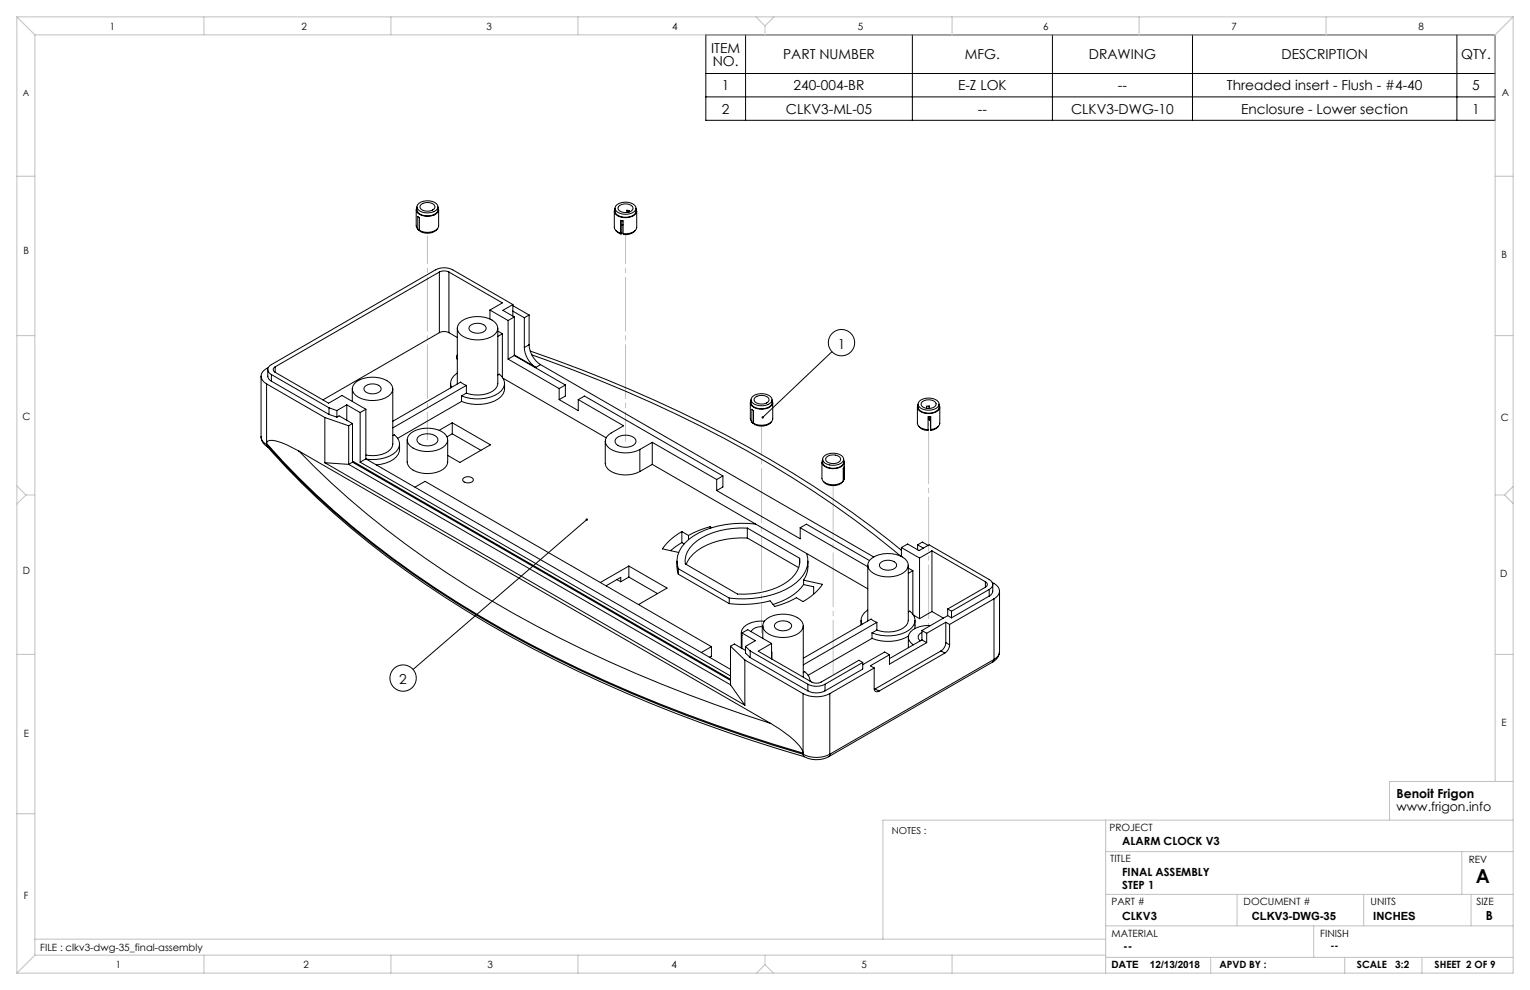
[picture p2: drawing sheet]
<svg xmlns="http://www.w3.org/2000/svg" width="432mm" height="279mm" viewBox="0 0 432 279" stroke-linecap="round" stroke-linejoin="round" font-family="sans-serif">
<g fill="none" stroke="#000" stroke-width=".28">
<path d="M199.2 9.8h222.8v24.2h-222.8zM210.4 9.8v24.2M257.5 9.8v24.2M297 9.8v24.2M336.5 9.8v24.2M411.2 9.8v24.2M199.2 27.3h222.8M199.2 20.7h222.8M117.5 59.2v4.6l.4 .9M117.7 58.4a2.13 2.13 0 0 0 2.3 2.5 2.96 2.96 0 0 0 3.6-1.7v-.8M117.7 58.6a1.29 1.29 0 0 0 .7 1.9 4.5 4.5 0 0 0 5.2-.7l.2-.5-.2-.7M118.2 57.4a4 4 0 0 1 5.3 .6 1.44 1.44 0 0 1-1.1 1.7 4 4 0 0 1-4.7-.9v-.5z"/>
<path d="M118.8 57.7a2.81 2.81 0 0 1 3.9 .5 2.1 2.1 0 0 1-2.9 1.3 1.24 1.24 0 0 1-1.2-1.4zM122.1 59.2v.1M123.8 59.2v4.6a2.54 2.54 0 0 1-2.9 1.8l-1-.1-1.5-.5M173.4 59.6v4.5a2.02 2.02 0 0 0 1.7 1.7M173.6 58.8a2.14 2.14 0 0 0 2.4 2.5 2.94 2.94 0 0 0 3.5-1.7v-.8M173.6 59a1.3 1.3 0 0 0 .7 1.9 4.5 4.5 0 0 0 5.2-.7l.2-.5-.2-.7M174.1 57.8a4 4 0 0 1 5.3 .6 1.42 1.42 0 0 1-1 1.7 4 4 0 0 1-4.8-.9l.1-1zM174.9 58a3 3 0 0 1 3.6 .3l.2 .5a2.46 2.46 0 0 1-3.8 .8l-.5-.8zM177.2 59.4v.5M177.6 59.8v-.3l-.7-.2v.7M179.7 59.6v4.5a2.54 2.54 0 0 1-2.9 1.9l-.9-.1M117.8 64.6l.4 .4"/>
<path d="M117.9 64.7v-3.6l.5 .3v3.6M117.9 64.7l.3 .3M118.4 64.9l-.2 .1M123.4 64.6a3.7 3.7 0 0 1-5 .4M124 76.8a2.98 2.98 0 0 1 2.7 0M124 76.8l-46.3 26.7M124 76.8v17.1M126.7 76.8l15.1 8.7-3.5 2M126.7 76.8v17.1M173.7 65l.9 .7 .7 .3M175.1 65.8v-3.6l.8 .1v3.6M175.1 65.8l.2 .2"/>
<path d="M175.5 62.3v3.4l-.2 .3M175.9 63.4l-.4 .1M179.3 65l-.3 .4a3.4 3.4 0 0 1-3 .8l-.1-.3M124 93.9a2.98 2.98 0 0 1 2.7 0M124 93.9l-32.9 19M126.7 93.9l2.4 1.4M129.1 92.6v15.8M129.7 91.1a8.2 8.2 0 0 1 9.9-.3 2.28 2.28 0 0 1-.4 3.9 8.5 8.5 0 0 1-9.2-.3 2.19 2.19 0 0 1-.3-3.3zM132.5 92.1a3.1 3.1 0 0 1 4.7 .4 2.31 2.31 0 0 1-3.1 1.5 1.49 1.49 0 0 1-1.6-1.9zM138.3 87.5l5.1 3M138.3 87.5v2.5M140.5 92.6v15.6a3.5 3.5 0 0 1-3.1 2.9 9.4 9.4 0 0 1-5.8-.2"/>
<path d="M140.5 93.5l1.3 .7M141.8 94.2v12.3M141.8 94.2l-1.3 .7M143.4 90.5v10.9M144.7 86l-16.9-9.8a5.4 5.4 0 0 0-4.9 0l-46.3 26.7a1.48 1.48 0 0 0-1 1.4 1.48 1.48 0 0 0 1 1.4M144.7 86l-2.8 1.6 3.2 1.9M144.7 87.8l3.3 1.9M144.7 86.3l4.6 2.6M144.7 86v3.2M145.1 89.5l-1.7 1M145.1 89.5v10.8M148 98.1a7.1 7.1 0 0 0 3.2 5.6"/>
<path d="M148 89.7v8.4M149.3 97.3a7.1 7.1 0 0 0 3.3 5.6M149.3 88.9l-1.3 .8M149.3 97.3l-1.3 .8M149.3 88.9v8.4M149.7 99.1a356 356 0 0 1 90.8 45.6l5.4 3.9 8.5 6.7M234.8 99.3l-19.6 18.5M73.7 106.2v17.1M75.2 108.3v17.2M75.2 108.3l16.5 9.5M75.6 104.3v1.9a1.71 1.71 0 0 0 1 1.4M75.7 103.7a2.54 2.54 0 0 0-1.6 3.6l1.1 1"/>
<path d="M76.6 105.7l16.3 9.4M76.6 107.6l16.3 9.4M76.6 105.7v1.9M77.7 103.5a.82 .82 0 0 0-.6 .8 .82 .82 0 0 0 .6 .8M77.7 105.1l15 8.7 3.8-2.2 6.8 3.9M77.7 103.5v1.6M91.7 117.8v12.8M91.7 117.8l6.7 2.4M92.9 115.1l2.2 .8M92.9 117l2.2 .7M92.9 115.1v1.9M95.1 117.7l.6-.3 3.8 2.1"/>
<path d="M95.1 115.9v1.8M97.9 114.3v4.3M97.9 114.3l3.7 2.1M97.9 114.3l-2.8 1.6M99.4 109.7v3.6M99.5 119.5l-1.1 .7M99.5 119.5v10.9M100 108.2a8.2 8.2 0 0 1 9.9-.2 2.28 2.28 0 0 1-.3 3.8 8.5 8.5 0 0 1-9.3-.3 2.19 2.19 0 0 1-.3-3.3zM101.6 116.4v14M102.9 109.2a3.1 3.1 0 0 1 4.7 .4 2.31 2.31 0 0 1-3.2 1.5 1.49 1.49 0 0 1-1.5-1.9zM103.3 115.5l-1.7 .9M103.3 115.5v14"/>
<path d="M110.9 109.7v15.6a3.5 3.5 0 0 1-3.2 2.9 9.6 9.6 0 0 1-4.4 .2M127.2 108.2v1.3M127.6 119.3l10.8 6.2-8.6 5-3.5-2M127.6 119.3l-3.7 2.1M127.6 119.3v3.1M129.1 100.2l-.3 .4 .3 .8M129.1 105.3a3.3 3.3 0 0 0-1.7 4M130.3 113.3l-18.1 10.4M130.3 111.7v1.6M131.6 108.8l-1.6-1-19.1 11.1M131.6 108.8l-20.7 12M131.6 108.8v2.1"/>
<path d="M131.6 110.9l-1.3 .8M140.5 105.8l.4-.2a3.1 3.1 0 0 1-.3 5.4 11.8 11.8 0 0 1-10.3 .7M142 106.8l29.1 16.8M142.4 108.2a4.2 4.2 0 0 1-2.8 4.9 12.2 12.2 0 0 1-9.3 .2M143.4 101.4l14.4 8.3M145.1 100.2l6.1 3.5M145.1 100.3l14.5 8.4M145.1 100.3l-1.7 1.1M150.1 100.2a348.4 348.4 0 0 1 91.3 46.6l12.8 10.1M152.6 102.9l-1.4 .8M152.6 102.9l94 54.3M157.8 109.7v3.1"/>
<path d="M159.6 108.7v3.1l-1.8 1M159.6 108.7l-1.8 1M163.2 112.8l12.8 7.4-3.5 2a2.42 2.42 0 0 0-1.6 2.1 2.42 2.42 0 0 0 1.2 2.3 8.8 8.8 0 0 0 8.5 .3M163.2 112.8v3.1l-5.4-3.1M163.2 112.8l1.7-1 39.1 22.5M211.8 113.7v4.5l.4 .9M212 112.8a2.13 2.13 0 0 0 2.3 2.5 2.96 2.96 0 0 0 3.6-1.6v-.9M212 113a1.29 1.29 0 0 0 .7 2 4.5 4.5 0 0 0 5.2-.7l.2-.5-.2-.8M212.1 119.1l.4 .4M212.2 119.1v-3.6l.5 .4v3.6M212.2 119.1l.3 .4M212.5 111.8a4 4 0 0 1 5.3 .6 1.44 1.44 0 0 1-1.1 1.8 4 4 0 0 1-4.7-1v-.5z"/>
<path d="M212.7 119.4l-.2 .1M213.1 112.1a2.81 2.81 0 0 1 3.9 .6 2.1 2.1 0 0 1-2.9 1.2 1.24 1.24 0 0 1-1.3-1.4zM216.4 113.7h.1M217.7 119.1a3.7 3.7 0 0 1-5 .4M218.1 113.7v4.5a2.54 2.54 0 0 1-2.9 1.8h-1l-1.5-.5M258.9 114.9v4.5a2.59 2.59 0 0 0 3 1.9M259.1 114.1a1.97 1.97 0 0 0 1.9 2.4 3.6 3.6 0 0 0 4-1.2v-1.2M259.1 114.3a1.4 1.4 0 0 0 1.1 2.1 4.2 4.2 0 0 0 5-1.1l-.2-1M259.5 113.2a4.1 4.1 0 0 1 5.4 .3 1.45 1.45 0 0 1-1.4 2.1 4 4 0 0 1-4.2-.9l-.1-1zM260.3 113.3a2.75 2.75 0 0 1 3.9 .7 2.22 2.22 0 0 1-3.1 1.2 1.16 1.16 0 0 1-1.1-1.5zM261.5 115.2v-.6h.7l.1 .7M262.2 114.6v.7"/>
<path d="M262.2 117.6l.1 1.1M262.3 118.7h.3M262.3 117.7v1M262.6 117.6l.1 3.9M265.2 114.9v4.5a2.28 2.28 0 0 1-2.5 1.8M73.7 123.3a2.67 2.67 0 0 0 1.5 2.2M73.7 123.3a3.3 3.3 0 0 0 1.9 2.9M75.2 125.5l.1 .3a237 237 0 0 0 56.2 46.5 391.7 391.7 0 0 0 95.5 41.3M75.2 125.5a253 253 0 0 0 67 52.6 401.6 401.6 0 0 0 84.4 34.8M84.4 127.3a263.6 263.6 0 0 0 66.9 49.3 395.3 395.3 0 0 0 66.2 27.6M84.4 127.3a16.6 16.6 0 0 0-8.4-3l-.5 .2-.3 .6a253 253 0 0 0 67 52.7 401.6 401.6 0 0 0 84.4 34.8v-.3a7.1 7.1 0 0 0-2.3-3.3l-4.1-3.1-2.7-1.7M84.4 127.3l133.1 76.9"/>
<path d="M91.7 130.6l118.5 68.4M91.7 130.6l6.7 .5M98.4 131.1l107.8 62.2M98.4 120.2v10.9M99.5 130.1l106.7 61.6M99.5 130.4l-1.1 .7M99.5 130.4l106.7 61.6M101.6 130.4l104.6 60.4M103.3 129.5l-1.7 .9M103.3 129.5l102.9 59.4M110.9 122.9l.4-.2a3.1 3.1 0 0 1-.3 5.4 11.3 11.3 0 0 1-7.6 1.5M112.8 125.3a4.2 4.2 0 0 1-2.8 4.9l-1.2 .5-2.6 .5"/>
<path d="M114.9 124.1v6.3a3.9 3.9 0 0 0 3.7 3 7.1 7.1 0 0 0 7.6-2.2l.1-.8v-6.3M115.5 122.6a8.2 8.2 0 0 1 9.9-.3 2.28 2.28 0 0 1-.3 3.9 8.5 8.5 0 0 1-9.3-.3 2.19 2.19 0 0 1-.3-3.3zM117.1 137.5l2.9-1.7 80.8 46.7M118.3 123.1a4 4 0 0 1 5.2 .7 1.46 1.46 0 0 1-1.1 1.7 4 4 0 0 1-4.7-1v-.5zM127.6 122.4l8.1 4.7M127.6 122.4l-1.4 .9M130.7 135.1a1.9 1.9 0 0 1 2.9 .3 1.76 1.76 0 0 1-3 0zM170.8 124.5v6.2a3.5 3.5 0 0 0 3.1 3 9 9 0 0 0 6.7-.6M174.2 123.5a4 4 0 0 1 5.2 .7 1.46 1.46 0 0 1-1.1 1.7 4 4 0 0 1-4.7-1v-.5zM180.6 126.9v6.2M184.1 131.1l60.8 35.1M184.1 131.1l-3.5 2"/>
<path d="M184.1 124.8l18.2 10.5M184.1 124.8v6.3M184.1 124.8l-3.5 2.1M202.3 138.4l23.5 13.7v-3.2M202.3 135.3v3.1M204 134.3v3.1l-1.7 1M204 134.3l-1.7 1M232 130.4v4.6a2.61 2.61 0 0 0 3 1.8 3.9 3.9 0 0 0 3-1v-3.6l.2-.4v3.6M232.2 129.6a1.99 1.99 0 0 0 2 2.5 3.5 3.5 0 0 0 3.9-1.3v-1.2M232.2 129.8a1.43 1.43 0 0 0 1.1 2.1 4.1 4.1 0 0 0 4.9-1.1l-.1-1M232.3 135.9a3.8 3.8 0 0 0 5.6 0M232.5 128.8a4.1 4.1 0 0 1 5.4 .2 1.42 1.42 0 0 1-1.3 2.1 4.1 4.1 0 0 1-4.2-.8l-.2-.5z"/>
<path d="M233.3 129a2.85 2.85 0 0 1 3.9 .4 1.95 1.95 0 0 1-2.8 1.4 1.19 1.19 0 0 1-1.1-.5 1.19 1.19 0 0 1 0-1.3zM238.2 135.4l-.2 .2M238.3 130.4l-.1 5M259.3 120.3l.3 .4a3.2 3.2 0 0 0 2.3 .8v-.2M262.7 121.2v-3.6l-.8 .1v3.6M262.7 121.2v.3M264.9 120.3a2.97 2.97 0 0 1-2.2 1.2M165.6 146.6l-49 42.3M177.5 159.8l10.8 6.2-8.1 4.6M177.5 159.8l-8.1 4.6M177.5 159.8v3.1M191.1 158.4v2.2l.3 1.5"/>
<path d="M192.4 150a16.2 16.2 0 0 0-5.5 4.9l4.6 1M192.4 153.1l-3.2 2.3M192.4 150l1.9 1.1M192.4 150v3.1M192.4 153.1l.7 .4M194.3 151.1v1.2M200.4 148.6a25.6 25.6 0 0 0-6.1 2.5M200.4 148.6l.3 .4M200.4 148.6v.5M210.9 149a21.7 21.7 0 0 0-15.3 4.6 6.6 6.6 0 0 0-2.2 5.5l14.8 8.6a21.7 21.7 0 0 0 15.3-4.6 6.6 6.6 0 0 0 2.2-5.5M210.9 151.8a21.7 21.7 0 0 0-15.3 4.6l-.9 1-1 1.9M210.9 149l14.8 8.6"/>
<path d="M210.9 149v2.8M210.9 151.8l14.5 8.4M213.3 147.9a26.2 26.2 0 0 0-18.9 4.3 7.5 7.5 0 0 0-3 8.3M225.7 157.6v1.5M225.8 148.9l19.1 11.1M225.8 148.9l1.8-1 17.8 10.3M227.6 156.2a7.2 7.2 0 0 1-2.9 8.3 26.2 26.2 0 0 1-18.9 4.3M228 158.4l-.2 3.1-1 2.2M244.9 159.5v15.8M245.5 158a8.2 8.2 0 0 1 9.9-.3 2.28 2.28 0 0 1-.3 3.9 8.5 8.5 0 0 1-9.3-.3 2.19 2.19 0 0 1-.3-3.3zM248.3 159a3.1 3.1 0 0 1 4.8 .3 2.31 2.31 0 0 1-3.2 1.6 1.49 1.49 0 0 1-1.6-1.9zM254.4 154.5l1.7-1 3.3 1.9 2.8-1.6 17 9.8a1.48 1.48 0 0 1 1 1.4 1.48 1.48 0 0 1-1 1.4"/>
<path d="M254.4 154.5l5.1 3M254.4 154.5v2.5M256.3 159.5v15.6a3.5 3.5 0 0 1-3.1 2.9 9.4 9.4 0 0 1-5.7-.2M259 153.8v1.4M259 153.8l1.6 .9M259 153.8l1.3-.8 1.6 .9M259.5 157.5v17.1M263 155.5l15.1 8.7M263 155.5l-3.5 2M263 155.5v17.1M174.1 163.6l1.1 .6M175.2 164.2v-1.3l-4.1 2.5"/>
<path d="M177.5 162.9l8.1 4.6M177.5 162.9l-2.3 1.3M191.4 162.1l14.4 8.3M191.4 160.5l14.4 8.3M191.4 160.5v1.6M205.8 168.8v1.6M209.2 178.6v4.3M209.4 178.6l3.8 2.2-2.8 1.6M209.4 178.6l1.6-.9 6.8 3.9M209.4 178.6v4.4M215.3 176.9a3.2 3.2 0 0 0-3.3 1.4M215.3 176.6v3.6"/>
<path d="M215.7 175.3a6.8 6.8 0 0 0-6.3 2.4l-.2 .7 .2 1M215.9 175.1a8.2 8.2 0 0 1 9.9-.3 2.28 2.28 0 0 1-.4 3.9 8.5 8.5 0 0 1-9.2-.3 2.19 2.19 0 0 1-.3-3.3zM218.7 176.1a3.1 3.1 0 0 1 4.7 .3 2.31 2.31 0 0 1-3.1 1.6 1.49 1.49 0 0 1-1.6-1.9zM226.7 176.6v14.5M226.8 163.7l5.3 1.2a16.2 16.2 0 0 1-5.5 4.9l-1.8-1.1a25.6 25.6 0 0 1-6.2 2.5l-1.3-1.6a31 31 0 0 1-11.5 .8M226.8 165a15.9 15.9 0 0 1-8.6 5.6M226.8 163.7v1.3M226.8 165l2.8 .6v1.9h.2M243 175.1v1.3M244.9 172.2a3.3 3.3 0 0 0-1.6 4M246.1 178.6v1.6M247.5 175.6l-1.6-.9-19.2 11.1"/>
<path d="M247.5 177.8l-1.4 .8M247.5 175.6l-20.8 12M247.5 175.6v2.2M256.3 172.7l.5-.2a3.1 3.1 0 0 1-.3 5.4 11.8 11.8 0 0 1-10.4 .7M256.3 160.3l1.3 .8M256.4 179.8v3M256.4 179.5a11.9 11.9 0 0 1-10.3 .7M257.6 161.1v12.2M257.6 161.1l-1.3 .7M257.8 173.6l1.7 1M258.2 175.1l-.1 2.3M260.2 178.5a1.29 1.29 0 0 0-1.1 1 1.29 1.29 0 0 0 .6 1.4"/>
<path d="M260.2 177.9l1.3 .8M260.2 177.9v2.7M261.5 178.7v2.7M262.6 176.5a6.7 6.7 0 0 0-6 2.5 2.34 2.34 0 0 0 1.2 3M263 172.6l-3.5 2M263 172.6l3.2 1.8M266.9 175.6l-5.4 3.1M266.9 175.6v5.8M266.9 175.6l1.1 .6M267.5 173.7l1 .7M267.5 173.7l-7.3 4.2M267.5 171.9l1 .6"/>
<path d="M267.5 171.9v1.8M268 176.2v5.8M268.5 172.5v1.9M278.1 164.2a.82 .82 0 0 1 .6 .8 .82 .82 0 0 1-.6 .7M278.1 165.7l-10.6 6.2M278.1 164.2v1.5M279.2 168.2l-10.7 6.2M279.2 166.4l-10.7 6.1M279.2 166.4v1.8M280 164.4a2.54 2.54 0 0 1 1.7 3.6l-1.2 1M280.2 165v1.8a1.72 1.72 0 0 1-1 1.4M280.5 169v17.1"/>
<path d="M280.5 169l-12.5 7.2M282.1 166.8v17.1M200.8 182.5v2.7l-.6 .3M200.8 182.5l-2.9 1.7M206.2 182.4l4 3.9M206.2 182.4l1-.6 3.2 1.8M206.2 193.3l4 5.7M206.2 182.4v10.9M210.2 186.3l16.4 9.5M210.2 186.3v12.7M210.4 182.4v1.9l1.3 1.3M210.4 182.4l1.3 1.3"/>
<path d="M211.7 183.7v1.9M211.7 185.6l16.3 9.4M211.7 183.7l16.3 9.4M217.8 181.6l-3.8 2.2 15.1 8.7a2.98 2.98 0 0 0 2.7 0l10.6-6.2 1.1 .7M217.8 181.6v4.4M217.8 184.1v1.9M226.6 195.8a8.3 8.3 0 0 0 7.6 0M226.6 195.8v17.1M226.7 189.8l.4-.2a3.3 3.3 0 0 1 1.5 2.6M228 195a5.4 5.4 0 0 0 4.8 0M228 193.1a5.4 5.4 0 0 0 4.8 0M228 193.1v1.9"/>
<path d="M228.6 192.2h.1M232.8 193.1v1.9M234.2 195.8v17.1M243.5 187v1.8l-10.7 6.2M243.5 187l-10.7 6.1M246.1 180.2l-18 10.4M246.7 188.5v5.8a.82 .82 0 0 0 .4 .8 .82 .82 0 0 0 1 0M246.7 188.5l-12.5 7.3M247 194.4l-.3 .1M247 194.4l1.1 .7M251 184.8l-1.3-.8-6.2 3.6M251 184.8l-5.4 3.1 1.1 .6"/>
<path d="M260.2 180.6l1.3 .8M260.2 180.6l-9.2 5.3M261.5 181.4l-10.5 6v-2.6M265.6 183.7l-18.6 10.7M265.6 183.7l1.1 .6M266.7 184.3l-18.6 10.8M266.9 181.4a2.98 2.98 0 0 1-1.3 2.3M266.9 181.4l1.1 .6M268 182a2.98 2.98 0 0 1-1.3 2.3M280.2 186.8l-46.3 26.8M280.5 186.1l-.3 .7M280.5 186.1l-46.3 26.8"/>
<path d="M282.1 183.9a3.2 3.2 0 0 1-1.9 2.9M282.1 183.9a2.67 2.67 0 0 1-1.6 2.2M226.6 212.9l.1 .3a6.6 6.6 0 0 0 7.2 .4M234.2 212.9a8.3 8.3 0 0 1-7.6 0M234.2 212.9l-.3 .7"/>
<circle cx="237.5" cy="96.7" r="3.7"/>
<circle cx="113.8" cy="191.4" r="3.7"/>
</g>
<path d="M120.6 124.1v-57.5" fill="none" stroke="#c0c0c0" stroke-width=".28" stroke-dasharray="15.2 1.3 1.3 1.3" stroke-dashoffset="7.4"/>
<path d="M176.5 124.5v-58.3M214.9 178.6v-58.3" fill="none" stroke="#c0c0c0" stroke-width=".28" stroke-dasharray="15.2 1.3 1.3 1.3" stroke-dashoffset="7"/>
<path d="M235.1 137.1v53.1" fill="none" stroke="#c0c0c0" stroke-width=".28" stroke-dasharray="15.2 1.3 1.3 1.3" stroke-dashoffset=".1"/>
<path d="M262.1 119.4v57.1" fill="none" stroke="#c0c0c0" stroke-width=".28" stroke-dasharray="15.2 1.3 1.3 1.3" stroke-dashoffset="-1.9"/>
<g fill="none" stroke="#c0c0c0" stroke-width=".28">
<path d="M4.8 4.8l5 5M4.8 4.8h422.2M4.8 4.8v269.8M9.8 9.8h412.2M9.8 9.8v259.8M57.5 4.8v5M110.3 4.8v5M163.1 4.8v5M213.4 4.8l2.5 2.5M215.9 7.3v2.5M218.4 4.8l-2.5 2.5M268.7 4.8v5"/>
<path d="M321.5 4.8v5M374.3 4.8v5M422 9.8v210.7M427 4.8l-5 5M427 4.8v269.8h-422.2M4.8 49.7h5M422 49.7h5M4.8 94.7h5M422 94.7h5M4.8 137.1l2.5 2.6M7.3 139.7l-2.5 2.6M7.3 139.7h2.5"/>
<path d="M422 139.7h2.6M424.6 139.7l2.4 2.4M427 137.3l-2.4 2.4M4.8 184.7h5M422 184.7h5M4.8 229.7h5M312 231.5v43.1M427 231.5h-177.8v33.6M427 220.5h-34.8v11M312 240.3h115M312 252.4h115M349.1 252.4v8.9"/>
<path d="M384.9 252.4v8.9M412.6 240.3v12.1M415.2 252.4v8.9M9.8 265.1h302.2M9.8 269.6l-5 5M9.8 269.6h302.2M57.5 269.6v5M110.3 269.6v5M163.1 269.6v5M215.9 272.2l-2.4 2.4M215.9 272.2l2.4 2.4M215.9 269.6v2.6"/>
<path d="M268.7 269.6v5M312 270.2h115M312 261.3h115M341.7 270.2v4.4M370.8 261.3v8.9M379.5 270.2v4.4M401.3 270.2v4.4"/>
</g>
<path d="M215 117.6v.4l.2-.2-.2 .2a.34 .34 0 0 0 .5 0 .34 .34 0 0 0 0-.4 .34 .34 0 0 0-.5 0zM165.3 146.4a.34 .34 0 0 0 .1 .5 .34 .34 0 0 0 .4 0 .34 .34 0 0 0 .1-.5l-.3 .2 .3-.2z" fill="#000"/>
<text font-size="5.4" x="416.5" y="249.1">A</text>
<g font-size="3.9">
<text x="200.7" y="14.8">ITEM</text>
<text x="221" y="16.8">PART NUMBER</text>
<text x="272.3" y="16.8">MFG.</text>
<text x="307.3" y="16.8">DRAWING</text>
<text x="361.7" y="16.8">DESCRIPTION</text>
<text x="412.4" y="16.8">QTY.</text>
<text x="201.1" y="18.7">NO.</text>
<text x="203.7" y="25.5">1</text>
<text x="223.9" y="25.5">240-004-BR</text>
<text x="270.4" y="25.5">E-Z LOK</text>
<text x="315.5" y="25.5">--</text>
<text x="346.3" y="25.5">Threaded insert - Flush - #4-40</text>
<text x="415.5" y="25.5">5</text>
<text x="203.7" y="32.1">2</text>
<text x="221.8" y="32.1">CLKV3-ML-05</text>
<text x="276" y="32.1">--</text>
<text x="302.3" y="32.1">CLKV3-DWG-10</text>
<text x="350.3" y="32.1">Enclosure - Lower section</text>
<text x="415.5" y="32.1">1</text>
<text x="236.4" y="98.4">1</text>
<text x="112.7" y="193">2</text>
</g>
<g font-size="3.5">
<text x="394.1" y="225.3">Benoit Frigon</text>
<text x="394.1" y="228.8">www.frigon.info</text>
<text x="419.3" y="259.7">B</text>
</g>
<g font-size="3.2">
<text x="316.7" y="238.4">ALARM CLOCK V3</text>
<text x="316.7" y="247.3">FINAL ASSEMBLY</text>
<text x="316.7" y="250.8">STEP 1</text>
<text x="316.7" y="259.7">CLKV3</text>
<text x="353.3" y="259.7">CLKV3-DWG-35</text>
<text x="387.6" y="259.7">INCHES</text>
<text x="317" y="268.2">--</text>
</g>
<g font-size="2.8">
<text x="31" y="8.5">1</text>
<text x="85.1" y="8.5">2</text>
<text x="137.3" y="8.5">3</text>
<text x="189.7" y="8.5">4</text>
<text x="242.1" y="8.5">5</text>
<text x="294.4" y="8.5">6</text>
<text x="347.6" y="8.5">7</text>
<text x="400.3" y="8.5">8</text>
<text x="423.8" y="27.2">A</text>
<text x="6.7" y="71.8">B</text>
<text x="423.8" y="72.8">B</text>
<text x="6.4" y="118.6">C</text>
<text x="423.5" y="118.9">C</text>
<text x="6.5" y="162.1">D</text>
<text x="423.4" y="163">D</text>
<text x="6.7" y="207.9">E</text>
<text x="423.7" y="204.9">E</text>
<text x="313.1" y="234.6">PROJECT</text>
<text x="313.3" y="243.2">TITLE</text>
<text x="414.5" y="243.6">REV</text>
<text x="6.7" y="253.8">F</text>
<text x="313.7" y="255.3">PART #</text>
<text x="351" y="255.3">DOCUMENT #</text>
<text x="386.8" y="255.3">UNITS</text>
<text x="416.7" y="255.3">SIZE</text>
<text x="11.4" y="268.4">FILE : clkv3-dwg-35_final-assembly</text>
<text x="313.7" y="264.6">MATERIAL</text>
<text x="372.6" y="264.5">FINISH</text>
<text x="375.5" y="267.9">--</text>
<text x="32.7" y="273.3">1</text>
<text x="85.7" y="273.3">2</text>
<text x="137.6" y="273.3">3</text>
<text x="189.6" y="273.3">4</text>
<text x="243.2" y="273.2">5</text>
<text x="313.7" y="273.3">DATE</text>
<text x="324.5" y="273.3">12/13/2018</text>
<text x="344.1" y="273.1">APVD BY :</text>
<text x="383" y="273.1">SCALE</text>
<text x="393.8" y="273.1">3:2</text>
<text x="404.9" y="273.1">SHEET 2 OF 9</text>
</g>
<text font-size="2.7" x="251.7" y="235.2">NOTES :</text>
<text font-size="2.5" x="6.4" y="27">A</text>
</svg>
